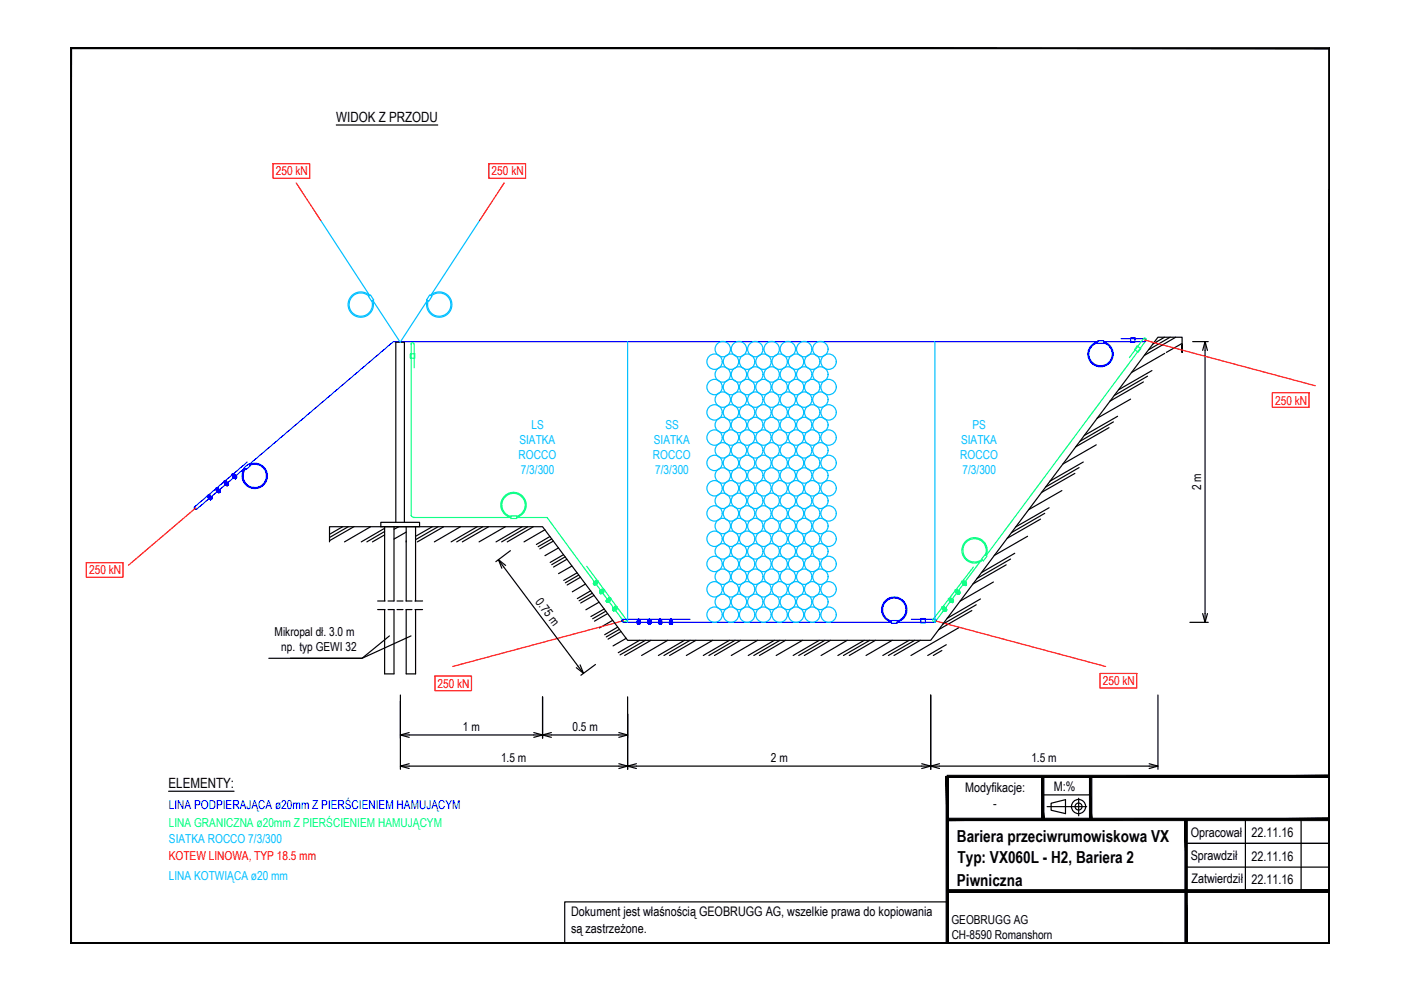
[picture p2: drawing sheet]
<svg xmlns="http://www.w3.org/2000/svg" width="297mm" height="210mm" viewBox="0 0 297 210" stroke-linecap="round" stroke-linejoin="round" font-family="sans-serif">
<!-- layer: 0 -->
<g fill="none" stroke="#000" stroke-width=".25">
<path d="M71.3 26.5h21.5M250.6 73.1v1.6v-3.2h-5.1l-48.2 64.3h-64.2l-18.1-24.1h-45.1v3.2M252.9 72.4h3.3M255 74.3l.5-1.9 .5 1.9M255.5 72.4v59.6M80.7 110.7h8.3v1h-8.3zM81.5 111.7v15.7M83.5 111.7v15.7h-1.2M83.9 110.7v-38.1h1.8v38.1M86.1 111.7v15.7M88.1 111.7v15.7M105.7 118.7l18 24"/>
<path d="M107.2 119.9l-1.5-1.2 .7 1.8M108.2 116.8l-3.1 2.3M80.1 127.4h1.5M80.1 129.2h1.5M81.5 129.2v13.7h2v-13.7h-1.2M82.6 134.8l-5.8 4.8h-19.8M84.2 127.4h1.2M84.2 129.2h1.2M86.1 127.4h1.2M86.1 129.2h1.2M86.1 129.2v13.7h2v-13.7M87.1 134.8l-10.3 4.8h-15.2"/>
<path d="M88 127.4h1.6M88 129.2h1.6M252.3 132h3.9M255 130.1l.5 1.9 .5-1.9M84.9 147.4v15.7M84.9 155.8h48.2M86.8 155.3l-1.9 .5 1.9 .5M113.2 155.3l1.8 .5-1.8 .5M115 147.7v8.8M116.9 155.3l-1.9 .5 1.9 .5M123 141l.7 1.7-1.5-1.1M126.3 140.9l-3.1 2.3"/>
<path d="M131.2 155.3l1.9 .5-1.9 .5M133.1 147.7v15.4M197.3 147.4v15.7M245.5 147.4v15.7M35.7 167.8h13.9M84.9 162.4h50M86.8 161.9l-1.9 .5 1.9 .5M131.2 161.9l1.9 .5-1.9 .5M134.9 161.9l-1.8 .5 1.8 .5M195.4 161.9l1.9 .5-1.9 .5M195.4 162.4h50.1M199.2 161.9l-1.9 .5 1.9 .5"/>
<path d="M243.6 161.9l1.9 .5-1.9 .5"/>
</g>
<!-- layer: 0_BEMASSUNG -->
<path d="M133.1 151.4v11.7M197.3 147.4v15.7M134.9 162.4h60.5" fill="none" stroke="#000" stroke-width=".25"/>
<g fill="none" stroke="#000" stroke-width=".25">
<path d="M243.3 79.8l-7.1 4.1M244.2 78.6l-7 4M246.9 71.5l-2.5 1.4M246.9 74.9l-7 4.1M248.1 71.5l-4.6 2.7M249.3 71.5l-6.7 3.9M250.6 72.8l-3.3 1.9M228.8 99.1l-7.1 4.2M229.7 98l-7.1 4M232.4 94.3l-7 4.1M235.1 90.7l-7 4M236.1 89.5l-7.1 4.1"/>
<path d="M237 88.3l-7.1 4M239.7 84.6l-7.1 4.1M242.4 81l-7.1 4M72.7 111.7l-2.8 1.6M73.8 111.7l-3.9 2.3M75 111.7l-5.1 2.9M78.6 111.7l-5.6 3.2M81.5 113.4l-2.5 1.5M81.5 112.7l-3.7 2.2M81.5 112l-4.9 2.9M84.6 111.7l-1.1 .5M86.1 114.9h.1"/>
<path d="M86.1 112.8l-2.6 1.5M91.7 111.7l-3.6 2M92.9 111.7l-4.8 2.7M94.1 111.7l-5.6 3.2M97.6 111.7l-5.5 3.2M101.2 111.7l-5.6 3.2M102.4 111.7l-5.6 3.2M103.6 111.7l-5.6 3.2M107.2 111.7l-5.6 3.2M110.7 111.7l-5.5 3.2M111.9 111.7l-5.5 3.2M113.1 111.7l-5.6 3.2"/>
<path d="M115.5 112.3l-4.4 2.6M116.6 113.7l-2.9 1.7M117 114.3l-2.9 1.6M117.3 114.7l-2.9 1.7M118.4 116.2l-2.9 1.6M119.5 117.6l-2.9 1.7M119.8 118.1l-2.8 1.6M120.2 118.6l-2.8 1.6M213.3 119.8l-7 4M214.3 118.5l-7.1 4.1M215.2 117.3l-7.1 4.1M217.9 113.7l-7.1 4.1"/>
<path d="M220.6 110.1l-7.1 4M221.5 108.8l-7.1 4.1M222.4 107.7l-7 4M225.1 104l-7 4.1M227.9 100.4l-7.1 4M121.3 120l-2.9 1.6M122.4 121.5l-2.9 1.6M122.7 121.9l-2.8 1.7M123.1 122.4l-2.9 1.6M124.1 123.8l-2.8 1.7M125.2 125.3l-2.8 1.6M125.6 125.8l-2.8 1.6"/>
<path d="M126 126.2l-2.9 1.6M127 127.7l-2.8 1.6M128.1 129.1l-2.8 1.6M128.5 129.6l-2.8 1.6M128.8 130.1l-2.8 1.6M129.9 131.5l-2.8 1.6M131 133l-2.8 1.6M131.3 133.4l-2.8 1.6M131.7 133.9l-2.8 1.6M132.8 135.3l-2.8 1.6M135.6 135.8l-4.5 2.6M136.8 135.8l-5.3 3.1"/>
<path d="M138 135.8l-5.6 3.2M141.6 135.8l-5.6 3.2M145.1 135.8l-5.5 3.2M146.3 135.8l-5.5 3.2M147.5 135.8l-5.5 3.2M151.1 135.8l-5.6 3.2M154.7 135.8l-5.6 3.2M155.8 135.8l-5.5 3.2M157 135.8l-5.5 3.2M160.6 135.8l-5.6 3.2M164.2 135.8l-5.6 3.2M165.4 135.8l-5.6 3.2"/>
<path d="M166.6 135.8l-5.6 3.2M170.2 135.8l-5.6 3.2M173.7 135.8l-5.5 3.2M174.9 135.8l-5.6 3.2M176.1 135.8l-5.6 3.2M179.6 135.8l-5.5 3.2M183.2 135.8l-5.6 3.2M184.4 135.8l-5.6 3.2M185.6 135.8l-5.5 3.2M189.2 135.8l-5.6 3.2M192.8 135.8l-5.6 3.2M193.9 135.8l-5.5 3.2"/>
<path d="M195.1 135.8l-5.6 3.2M199.7 137.9l-1.8 1.1M200.6 136.7l-3.9 2.3M203.3 133.1l-10.2 5.9M206.1 129.5l-7.1 4M207 128.2l-7.1 4.1M207.9 127l-7.1 4.1M210.6 123.4l-7 4.1M221.1 168.5h10.1M222 171h8.4M222.9 170.3l3-.8v3l-3-.7zM228.7 169.2v3.8"/>
<path d="M251.5 178.8h30.4M264 173.7v15.2M275.9 173.7v15.2M200.8 191.2h-81.1v8.9M251.5 183.9h30.4"/>
<circle cx="228.7" cy="171" r="1.5"/>
<circle cx="228.7" cy="171" r=".74"/>
</g>
<!-- layer: TS Horizontal -->
<g fill="none" stroke="#00f" stroke-width=".25">
<path d="M232.7 72.7a2.48 2.48 0 0 0-1.4 3.8 2.48 2.48 0 0 0 4.1 0 2.48 2.48 0 0 0-1.4-3.8M232.7 72.5a2.69 2.69 0 0 0-1.6 4.1 2.69 2.69 0 0 0 4.4 0 2.69 2.69 0 0 0-1.5-4.1M232.7 72.3h1.3v.5h-1.3zM232.7 72.4h-149.3l-30.5 26.1a2.69 2.69 0 0 1 3.8 2.2 2.69 2.69 0 0 1-3.4 2.8 2.69 2.69 0 0 1-1.4-4.2M234 72.4h8.7M237.7 71.8h5M239.7 71.6h.9v1h-.9zM242.6 71.8a.32 .32 0 0 1 .4 .3 .32 .32 0 0 1-.4 .3M51.8 99.1l1-.8 .3 .5-1 .8zM51.9 99.3l-10.2 8.7M51.9 99.3l-.5 .4M52.4 98l-11.1 9.4a.32 .32 0 0 0-.1 .5 .32 .32 0 0 0 .5 0"/>
<path d="M53 98.6a2.48 2.48 0 0 1 3.5 2.1 2.48 2.48 0 0 1-3.2 2.6 2.48 2.48 0 0 1-1.3-3.9M44.1 105.5h.1M44.1 105.5l.2 .4M44.2 105.5h-.1M44.2 105.5h.1M44.3 105.5v.1M44.3 105.9h.1M44.4 105.9h.1M44.5 105.8h.1M44.5 105.8h-.1M44.5 105.2h.1M44.5 105.8l.2-.1 .1 .1-.2 .2z"/>
<path d="M44.5 105.8l-.2 .1M44.5 105.2l.1 .1M44.5 105.1v.1M44.6 105.3h.1M44.6 105.1l.3 .3-.5 .4M44.6 105.4v.1M44.6 105.5l-.6-.5 .5 .6h-.2M44.6 106h.1M44.7 105.5l-.3 .2M44.7 105.9l.2-.1zM44.8 105.5h.1M44.8 105.6l.1 .1-.1 .1"/>
<path d="M44.8 105.5l-.3 .3M44.8 105.5v.1M44.8 105.6l-.1 .1M44.8 105.6h.1M44.9 105.3v.1M44.9 105.5h.1M44.9 105.5h-.1M44.9 105.8h.1M44.9 105.7h.1M44.9 105.7l-.3 .3M45.8 103.6l.4 .5M45.9 104h.1"/>
<path d="M45.9 103.5l-.1 .1M45.9 103.5l.5 .5-.2-.3M45.9 104l.2 .1M46 104.1h.1M46 104.4h.1M46.1 104.1h.1M46.2 104.4h.1M46.2 104.3h.1M46.2 104.3v.1M46.2 103.7h.1M46.2 104.4l.2-.2 .1 .2-.1 .1zM46.3 103.6l-.1 .1"/>
<path d="M46.3 103.7h.1M46.3 103.8h.1M46.3 103.6l.3 .3-.1 .1-.5 .4-.1-.3M46.4 104.5h.1M46.4 104l-.2 .2M46.5 104.4l.1-.1zM46.5 104.1h.1M46.5 104.1l.2 .1-.2 .2M46.5 104.1l-.3 .2M46.5 104.1l-.1 .1M46.6 104.1h.1M46.6 103.9h.1"/>
<path d="M46.6 103.9v.1M46.6 104h.1M46.6 104l-.1 .1M46.6 104.3h.1M46.7 104.2l-.3 .3M46.7 104.2h.1M47.5 102.2l.4 .5M47.6 102.5h.1M47.6 102.6l.3 .2M47.7 102l-.2 .1M47.7 102.5l.1 .1M47.7 102l.4 .5"/>
<path d="M47.8 102.5h.1M47.8 102.8l.1 .1M47.8 102.6h.1M47.9 102.9h.1M47.9 102.8h.1M48 102.8h.1M48 102.2h.1M48 102.8l-.1 .1M48 102.2l.1 .3M48 102.9l.1-.2 .2 .2-.2 .1zM48 102.8v.1M48 102.4h.1"/>
<path d="M48.1 102.2l.3 .2-.5 .4M48.1 102.5l-.2 .2M48.1 103h.1M48.2 103l.2-.2zM48.2 103h.1M48.3 102.6h.1M48.3 102.6l-.3 .2M48.3 102.6v.3M48.3 102.6l-.2 .1M48.3 102.4v.1M48.3 102.5h.1M48.4 102.5h.1"/>
<path d="M48.4 102.5l-.1 .1M48.4 102.8h.1M48.4 102.7l-.3 .3M48.4 102.7h.1M49.3 101h.1M49.4 101h.1M49.4 100.5l-.2 .1 .5 .6M49.4 100.5l.4 .5-.1-.2M49.4 101l.3 .1M49.5 101.1h.1M49.5 101.4h.1M49.6 101.4h.1"/>
<path d="M49.7 101.3h.1M49.7 101.3l-.1 .1M49.7 100.7h.1M49.8 100.7h.1M49.8 100.9h.1M49.8 100.7l.3 .2-.5 .4-.3-.3M49.9 101l-.3 .2M49.9 101.2l.1 .2-.1 .1-.1-.2zM49.9 101.5h.1M50 101.5l.1-.2zM50 101.5h.1M50 101.1h.1"/>
<path d="M50 101.1l-.3 .2M50.1 101.1h.1M50.1 101.1l.1 .2-.2 .1M50.1 101.1l-.2 .1M50.1 100.9v.1M50.1 101h.1M50.1 101.3h.1M50.1 101v.1M50.2 101.3l-.3 .2M50.2 101.3h.1M132.2 131.3a.32 .32 0 0 0-.4 .3 .32 .32 0 0 0 .4 .3M132.2 132h56.8"/>
<path d="M132.2 131.3h14.1M135 132l.1 .1M135 132h.1M135.1 132.1h.1M135.1 131.6h.1M135.1 131.7l-.1 .3M135.1 132h.1M135.2 132.1h.1M135.2 131.7h.1M135.2 132.2h.2v.1h-.2zM135.2 132.4h.1M135.2 132.1h.4"/>
<path d="M135.2 132.4h.4M135.2 131.7v.1M135.2 132h.4M135.2 131.8h.1M135.3 131.8h.1M135.3 131.3h.2M135.3 132.4h.1M135.3 131.3v.7l-.1-.2M135.5 132.4h-.2h.2M135.5 131.8h.1M135.5 131.3v.7l.1-.3M135.5 132.4h.1"/>
<path d="M135.6 132.1h.1M135.6 131.6h.1M135.6 132.2h.1M135.6 131.7h.1M135.6 132.2v.1h-.2M135.6 132.3v.1M135.7 132.1h.1M135.7 131.7l.1 .3h-.6M135.7 132v.1M137.3 132l.1 .1M137.3 132h.1M137.4 132.1h.1"/>
<path d="M137.4 131.6h.1M137.4 131.7l-.1 .3M137.4 132h.1M137.5 132.1h.1M137.5 131.7h.1M137.5 131.7v.1M137.5 132h.4M137.5 132.2h.2v.1h-.2zM137.5 132.4h.1M137.5 132.1h.4M137.5 131.8h.1M137.6 131.8h.1"/>
<path d="M137.6 131.3h.2M137.6 132.4h.2zM137.6 132.4h.1M137.6 131.3v.7l-.1-.2M137.8 131.3v.7l.1-.3M137.8 132.4h.1M137.8 131.8h.1M137.9 132.1h.1M137.9 132.2h.1M137.9 132.2v.1h-.2M137.9 132.3l-.4 .1M137.9 132.4h.1"/>
<path d="M137.9 131.6h.1M137.9 131.7h.1M138 132.1h.1M138 131.7h.1M138 131.7l.1 .3h-.7M138 132v.1M139.6 132l.1 .1M139.6 132h.2M139.7 132.1h.1M139.7 131.6h.1M139.7 131.7l-.1 .3M139.8 132.1h.1"/>
<path d="M139.8 132h.1M139.8 131.7h.1M139.8 132.1h.4M139.8 132h.3M139.8 132.2h.2v.1h-.2zM139.8 132.4h.1M139.8 131.8h.1M139.8 131.3h.3M139.9 132.4h.2zM139.9 132.4h.1M139.9 131.3v.7l-.1-.3M140.1 131.3v.7l.1-.3"/>
<path d="M140.1 132.4h.1M140.1 131.8h.1M140.1 132.1h.1M140.2 132.1h.1M140.2 132.2h.1M140.2 132.2v.1h-.2M140.2 132.3l-.4 .1M140.2 132.4h.1M140.2 131.6h.1M140.2 131.7h.1M140.3 132.1h.1M140.3 131.7h.1"/>
<path d="M140.3 131.7v.3h-.5M140.3 132v.1M141.9 132v.1M141.9 132h.1M142 132.1h.1M142 131.7l-.1 .3M142 131.6h.1M142 131.7h.1M142 132h.1M142 132.1h.5M142.1 132.1h.1M142.1 132h.3"/>
<path d="M142.1 132.2h.2v.1h-.2zM142.1 132.4h.1M142.1 131.7v.1M142.1 131.8h.1M142.1 131.3h.2M142.2 132.4h.2zM142.2 132.4h.1M142.2 131.3v.7l-.1-.2M142.4 131.3v.7l.1-.3M142.4 132.4h.1M142.4 131.8h.1M142.5 132.1h.1"/>
<path d="M142.5 132.2h.1M142.5 132.2v.1h-.2M142.5 132.3l-.4 .1M142.5 132.4h.1M142.5 131.6h.1M142.6 131.7h.1M142.6 132.1h.1M142.6 131.7v.3h-.6M142.6 132v.1M189 131.7a2.48 2.48 0 0 1-1.4-3.9 2.48 2.48 0 0 1 4 0 2.48 2.48 0 0 1-1.4 3.9M189 131.9a2.69 2.69 0 0 1-1.6-4.2 2.69 2.69 0 0 1 4.4 0 2.69 2.69 0 0 1-1.6 4.2M189 131.6h1.3v.5h-1.3z"/>
<path d="M190.3 132h7.9M193.2 131.3h5M195.3 131.1h.9v1h-.9zM198.2 131.3a.32 .32 0 0 1 .3 .3 .32 .32 0 0 1-.3 .3"/>
</g>
<!-- layer: TS Vertikal -->
<g fill="none" stroke="#00ff7f" stroke-width=".25">
<path d="M87 75h.9v.9h-.9zM87.1 73a.32 .32 0 0 1 .4-.4 .32 .32 0 0 1 .3 .4M87.2 73v36.3M87.8 73v5M241.1 73.4l.8 .5-.6 .8-.7-.6zM242.4 71.8l-2.9 4M242.4 71.8a.32 .32 0 0 1 .5-.1 .32 .32 0 0 1 0 .5M243 72.2l-33.9 45.6a2.69 2.69 0 0 0-2.4-3.8 2.69 2.69 0 0 0-2.6 3.5 2.69 2.69 0 0 0 4.2 1.3M87.2 109.3l.1 .2 .5 .2M87.7 109.7h20.6M108.2 109.5a2.48 2.48 0 0 1-1.4-3.8 2.48 2.48 0 0 1 4.1 0 2.48 2.48 0 0 1-1.4 3.8M108.2 109.7a2.7 2.7 0 0 1-1.4-4.2 2.7 2.7 0 0 1 4.4 .1 2.7 2.7 0 0 1-1.7 4.1h6.5l16.2 22a.32 .32 0 0 0 .5 .1 .32 .32 0 0 0 .1-.5"/>
<path d="M108.3 109.4h1.2v.5h-1.2zM208.1 118.7l-9.8 13a.32 .32 0 0 1-.4 .1 .32 .32 0 0 1-.1-.5l8.6-11.1M208.8 117.6l.5 .3-.8 1-.4-.3zM208.9 117.6a2.48 2.48 0 0 0-2.2-3.4 2.48 2.48 0 0 0-2.4 3.3 2.48 2.48 0 0 0 3.9 1.1M124.4 120.1l8.4 11.3M125.8 123.7l.2 .3M125.8 123.8l.2 .2zM125.9 123.5h.1M125.9 123.4h.1M125.9 123.6h.1M125.9 123.9l.2-.2 .1 .2-.2 .1zM126 123.6h.1"/>
<path d="M126 123.6l.1 .1M126 123.6l.2 .3M126 123.6l-.2 .1M126 124h.1M126.1 123.5l.2 .3M126.2 123.6l.6-.4-.5 .5M126.2 123.9h.1M126.2 123.4h.1M126.2 123.9l.1 .1M126.3 123.2l-.4 .2 .4 .5M126.3 124h.1M126.3 123.2v.1"/>
<path d="M126.3 123.9h.1M126.3 123.2h.1M126.3 123.9l.1 .1M126.3 123.3h.1M126.3 123.3l-.1 .3M126.4 123.7h.1M126.6 123.7l-.2 .3M126.6 123.7h.1M126.6 123.6l-.3 .1M127.1 125.6l.3 .3M127.1 125.6h.1M127.2 125.6l.1 .2z"/>
<path d="M127.2 125.6h.1M127.2 125.3h.1M127.3 125.2l-.1 .1M127.3 125.3h.1M127.3 125.7l.1-.1 .2 .2-.2 .1zM127.3 125.3v.1M127.3 125.4h.1M127.3 125.8h.1M127.3 125.4l-.2 .2 .2 .1M127.3 125.4l.3 .3M127.3 125.4l.1 .2M127.4 125.4h.1"/>
<path d="M127.4 125.4l.3 .4M127.4 125.9h.1M127.5 125.3l.2 .3M127.6 125.3h.1M127.6 125.7h.1M127.6 125.7v.1M127.6 125.8h.1M127.6 125.1l-.3 .1 .1 .2M127.6 125.1h.1M127.7 125.1h.1M127.7 125.1l-.1 .2M127.8 125.5h.1"/>
<path d="M127.9 125.5h.1M128 125.5h.1M128 125.6l-.3 .2M128.2 125.2l-.1-.2-.6 .4 .1-.1M128.2 125.2l-.6 .4 .3-.1M128.5 127.5l.2 .1zM128.5 127.4l.2 .3M128.6 127.5h.1M128.6 127.2h.1M128.6 127.1h.1M128.6 127.2l.1 .1M128.6 127.6l.2-.2 .1 .2-.2 .1z"/>
<path d="M128.7 127.3h.1M128.7 127.6h.1M128.7 127.3l-.2 .1 .1 .2M128.7 127.3l.1 .1M128.7 127.3l.2 .3M128.7 127.7h.1M128.8 127.2h.1M128.8 127.2l.2 .3M128.9 127.6h.1M129 127.1h-.1M129 127.6h.1M129 127.1l-.1 .1"/>
<path d="M129 127.7h.1M129 126.9l-.3 .2 .3 .5M129 126.9h.1M129 127.6l.1 .1M129 127.4h.1M129 126.9v.1M129 127h.1M129.1 127l-.1 .1M129.1 127.4h.1M129.3 127.3h.1M129.3 127.3l-.1 .1M129.3 127.4h.1"/>
<path d="M129.4 127.3h.1M129.4 127.4l-.3 .3M129.4 126.8l.1 .2M129.4 126.8l-.5 .5M129.6 127l-.6 .4M129.9 129.2h.1M129.9 129.2l.2 .3M129.9 129.3l.2 .2zM129.9 129.3h.1M130 129h.1M130 128.9h.1M130 129.1h.1"/>
<path d="M130 129.4h.3l-.2 .1zM130 129l.1 .1M130.1 129.1h.1M130.1 129.1l-.2 .1 .1 .2M130.1 129.1l.2 .3M130.1 129.1v.2M130.1 129.5h.1M130.2 129l.2 .3M130.3 129.4h.1M130.3 128.9h.1M130.4 128.7l-.4 .2 .4 .5M130.4 129.5h.1"/>
<path d="M130.4 129.4h.1M130.4 128.7v.1M130.4 128.7h.1M130.4 128.8h.1M130.4 128.8l-.1 .3M130.5 129.2h.1M130.7 129.2h-.3M130.7 129.2h.1M130.7 129.2l-.2 .3-.1-.1M130.9 128.8l-.2-.1-.5 .4M130.9 128.9l-.5 .3M199.8 128.7l-.1 .1 .6 .5"/>
<path d="M199.9 129.2h.1M199.9 129.2h.2M199.9 129.2l.2 .3h.1M199.9 128.7l.4 .4v-.1M200.1 129.2h.1M200.2 129.5h-.1M200.2 128.8h.1M200.2 129.5h.1M200.2 128.9l.1 .1M200.3 128.8l.2 .2M200.3 129.5h.1M200.3 129h.1"/>
<path d="M200.4 129.1l-.2 .2M200.5 129.3l.1 .1-.1 .2-.2-.1zM200.5 129.6h.1M200.5 129l-.3 .5M200.5 129.1h.1M200.5 129.5l.2-.1-.2 .1M200.5 129.2l-.2 .3M200.6 128.9v.1M200.6 129h.1M200.6 129.2h.1M200.6 129.2l.1 .1-.1 .1M200.6 129.2l-.1 .1"/>
<path d="M200.6 129l-.1 .1M200.7 129.4h.1M200.7 129.3l-.2 .3M201.1 127l.5 .5-.1-.1M201.2 126.9l-.1 .2M201.3 126.9l.5 .4-.1-.1M201.3 127.4l.2 .3 .1-.1M201.3 127.4h.1M201.4 127.4h.1M201.4 127.3l.1 .1M201.5 127.4h.1M201.6 127l.4 .1-.4 .5"/>
<path d="M201.6 127h.1M201.6 127.6h.1M201.6 127l.1 .2M201.6 127.7h-.1M201.6 127.7h.1M201.7 127.6h.1M201.7 127.6l-.1 .1M201.7 127.1h.1M201.7 127.6l.2-.1 .1 .1-.1 .2zM201.8 127.3l-.2 .2M201.9 127.8h.1M201.9 127.3h.1"/>
<path d="M201.9 127.3l-.2 .3M202 127.1v.1M202 127.2h.1M202 127.3h.1M202 127.3h-.1M202 127.3v.3M202 127.3l-.1 .2M202 127.2v.1M202.1 127.6l-.2 .1zM202.1 127.6h.1M202.1 127.5l-.2 .3M202.2 127.5h.1"/>
<path d="M202.5 125.2v-.1l.7 .4-.1-.2M202.5 125.3l.5 .3h-.1M202.7 125.6h.1M202.7 125.6l.3 .3v-.1M202.7 125.6h.2M202.9 125.6h.1M203 125.1v.1M203 125.2h.1M203 125.2l.1 .1M203 125.9h-.1M203 125.1l.4 .2-.4 .5M203 125.9h.1"/>
<path d="M203.1 125.9h.1M203.1 125.9h-.1M203.1 125.3h.1M203.1 125.8h.1M203.1 125.8v.1M203.2 125.4l-.2 .3M203.3 125.7l.1 .1-.1 .1h-.2zM203.3 126h.1M203.3 125.9v.1M203.3 125.5h.1M203.3 125.9h.1M203.3 125.5l-.2 .3"/>
<path d="M203.4 125.3v.1M203.4 125.4h.1M203.4 125.5h.1M203.4 125.5h-.1M203.4 125.9h.1M203.4 125.5l.1 .1-.1 .2M203.4 125.5l-.1 .2M203.4 125.4v.1M203.5 125.7l-.1 .2zM203.5 125.7h.1M203.5 125.6l-.2 .4M203.6 125.6h.1"/>
<path d="M204 123.3l-.2 .1 .6 .4h-.1M204.1 123.8h.1M204.1 123.8l.3 .3v-.1M204.1 123.3l.5 .4-.1-.2M204.1 123.7v.1M204.1 123.7l.2 .1M204.3 123.8h.1M204.4 123.4h.1M204.4 123.4l.1 .1M204.4 124.1h-.1M204.4 123.3l.4 .2-.4 .5M204.4 123.3v.1"/>
<path d="M204.4 124.1h.1M204.4 124h.1M204.5 124h.1M204.5 124l-.1 .1M204.5 123.5h.1M204.6 123.6l-.2 .3M204.7 123.9l.1 .1-.1 .1-.2-.1zM204.7 124.2h.1M204.7 123.7h.1M204.7 124.1h.1M204.7 123.7l-.2 .3M204.8 123.7h.1"/>
<path d="M204.8 123.7l-.1 .2M204.8 123.7l.1 .1M204.8 123.5v.1M204.8 123.6h.1M204.8 123.6v.1M204.9 123.9l-.1 .2 .1-.1M204.9 123.8l-.2 .4"/>
</g>
<!-- layer: Seilanker -->
<path d="M57.9 34.7h7.8v3.1h-7.8zM62.8 38.8l5.2 7.9M103.6 34.7h7.8v3.1h-7.8zM106.9 38.8l-5.2 7.9M242.7 72.1l36.2 9.7M269.8 83.3h7.8v3.1h-7.8zM18.3 119.3h7.8v3.1h-7.8zM41.5 107.7l-14.3 12.1M132.2 131.6l-36.2 9.7M198.2 131.6l36.2 9.7M92.2 143.3h7.8v3.1h-7.8zM233.2 142.8h7.8v3.1h-7.8z" fill="none" stroke="#f00" stroke-width=".25"/>
<!-- layer: Netz -->
<g fill="none" stroke="#00bfff" stroke-width=".25">
<path d="M68 46.7l10.4 16M101.7 46.7l-10.4 16M78.1 62.8l.4-.3 .7 1.1-.4 .3zM78.1 62.7a2.48 2.48 0 0 0-3.9 1 2.48 2.48 0 0 0 2.2 3.4 2.48 2.48 0 0 0 2.4-3.3M78.3 62.6a2.69 2.69 0 0 0-4.3 1 2.69 2.69 0 0 0 2.4 3.7 2.69 2.69 0 0 0 2.6-3.6M79.1 63.7l5.8 8.9 5.7-8.9M91.1 62.5l.5 .3-.7 1.1-.5-.3zM91.3 62.6a2.69 2.69 0 0 1 4.3 1 2.69 2.69 0 0 1-2.4 3.7 2.69 2.69 0 0 1-2.6-3.6M91.5 62.7a2.48 2.48 0 0 1 3.9 1 2.48 2.48 0 0 1-2.2 3.4 2.48 2.48 0 0 1-2.4-3.3M133.1 72.4v59.6M198.2 72.4v59.6"/>
<circle cx="151.5" cy="76.7" r="1.63"/>
<circle cx="153.2" cy="74" r="1.63"/>
<circle cx="153.2" cy="79.4" r="1.63"/>
<circle cx="155" cy="76.7" r="1.63"/>
<circle cx="156.7" cy="74" r="1.63"/>
<circle cx="156.7" cy="79.4" r="1.63"/>
<circle cx="158.4" cy="76.7" r="1.63"/>
<circle cx="160.1" cy="79.4" r="1.63"/>
<circle cx="160.1" cy="74" r="1.63"/>
<circle cx="161.9" cy="76.7" r="1.63"/>
<circle cx="163.6" cy="74" r="1.63"/>
<circle cx="163.6" cy="79.4" r="1.63"/>
<circle cx="165.3" cy="76.7" r="1.63"/>
<circle cx="167" cy="79.4" r="1.63"/>
<circle cx="167" cy="74" r="1.63"/>
<circle cx="168.8" cy="76.7" r="1.63"/>
<circle cx="170.5" cy="79.4" r="1.63"/>
<circle cx="170.5" cy="74" r="1.63"/>
<circle cx="172.2" cy="76.7" r="1.63"/>
<circle cx="173.9" cy="74" r="1.63"/>
<circle cx="173.9" cy="79.4" r="1.63"/>
<circle cx="175.7" cy="76.7" r="1.63"/>
<circle cx="151.5" cy="98.1" r="1.63"/>
<circle cx="151.5" cy="82.1" r="1.63"/>
<circle cx="151.5" cy="92.8" r="1.63"/>
<circle cx="151.5" cy="87.4" r="1.63"/>
<circle cx="153.2" cy="90.1" r="1.63"/>
<circle cx="153.2" cy="95.5" r="1.63"/>
<circle cx="153.2" cy="84.7" r="1.63"/>
<circle cx="155" cy="92.8" r="1.63"/>
<circle cx="155" cy="98.1" r="1.63"/>
<circle cx="155" cy="87.4" r="1.63"/>
<circle cx="155" cy="82.1" r="1.63"/>
<circle cx="156.7" cy="90.1" r="1.63"/>
<circle cx="156.7" cy="84.7" r="1.63"/>
<circle cx="156.7" cy="95.5" r="1.63"/>
<circle cx="158.4" cy="87.4" r="1.63"/>
<circle cx="158.4" cy="92.8" r="1.63"/>
<circle cx="158.4" cy="98.1" r="1.63"/>
<circle cx="158.4" cy="82.1" r="1.63"/>
<circle cx="160.1" cy="84.7" r="1.63"/>
<circle cx="160.1" cy="95.5" r="1.63"/>
<circle cx="160.1" cy="90.1" r="1.63"/>
<circle cx="161.9" cy="87.4" r="1.63"/>
<circle cx="161.9" cy="98.1" r="1.63"/>
<circle cx="161.9" cy="82.1" r="1.63"/>
<circle cx="161.9" cy="92.8" r="1.63"/>
<circle cx="163.6" cy="95.5" r="1.63"/>
<circle cx="163.6" cy="90.1" r="1.63"/>
<circle cx="163.6" cy="84.7" r="1.63"/>
<circle cx="165.3" cy="92.8" r="1.63"/>
<circle cx="165.3" cy="98.1" r="1.63"/>
<circle cx="165.3" cy="87.4" r="1.63"/>
<circle cx="165.3" cy="82.1" r="1.63"/>
<circle cx="167" cy="84.7" r="1.63"/>
<circle cx="167" cy="90.1" r="1.63"/>
<circle cx="167" cy="95.5" r="1.63"/>
<circle cx="168.8" cy="98.1" r="1.63"/>
<circle cx="168.8" cy="92.8" r="1.63"/>
<circle cx="168.8" cy="82.1" r="1.63"/>
<circle cx="168.8" cy="87.4" r="1.63"/>
<circle cx="170.5" cy="95.5" r="1.63"/>
<circle cx="170.5" cy="84.7" r="1.63"/>
<circle cx="170.5" cy="90.1" r="1.63"/>
<circle cx="172.2" cy="82.1" r="1.63"/>
<circle cx="172.2" cy="92.8" r="1.63"/>
<circle cx="172.2" cy="87.4" r="1.63"/>
<circle cx="172.2" cy="98.1" r="1.63"/>
<circle cx="173.9" cy="95.5" r="1.63"/>
<circle cx="173.9" cy="90.1" r="1.63"/>
<circle cx="173.9" cy="84.7" r="1.63"/>
<circle cx="175.7" cy="98.1" r="1.63"/>
<circle cx="175.7" cy="87.4" r="1.63"/>
<circle cx="175.7" cy="92.8" r="1.63"/>
<circle cx="175.7" cy="82.1" r="1.63"/>
<circle cx="151.5" cy="108.9" r="1.63"/>
<circle cx="151.5" cy="103.5" r="1.63"/>
<circle cx="151.5" cy="119.6" r="1.63"/>
<circle cx="151.5" cy="114.2" r="1.63"/>
<circle cx="153.2" cy="100.8" r="1.63"/>
<circle cx="153.2" cy="116.9" r="1.63"/>
<circle cx="153.2" cy="106.2" r="1.63"/>
<circle cx="153.2" cy="111.5" r="1.63"/>
<circle cx="155" cy="114.2" r="1.63"/>
<circle cx="155" cy="108.9" r="1.63"/>
<circle cx="155" cy="103.5" r="1.63"/>
<circle cx="155" cy="119.6" r="1.63"/>
<circle cx="156.7" cy="111.5" r="1.63"/>
<circle cx="156.7" cy="100.8" r="1.63"/>
<circle cx="156.7" cy="106.2" r="1.63"/>
<circle cx="156.7" cy="116.9" r="1.63"/>
<circle cx="158.4" cy="114.2" r="1.63"/>
<circle cx="158.4" cy="103.5" r="1.63"/>
<circle cx="158.4" cy="108.9" r="1.63"/>
<circle cx="158.4" cy="119.6" r="1.63"/>
<circle cx="160.1" cy="116.9" r="1.63"/>
<circle cx="160.1" cy="100.8" r="1.63"/>
<circle cx="160.1" cy="106.2" r="1.63"/>
<circle cx="160.1" cy="111.5" r="1.63"/>
<circle cx="161.9" cy="119.6" r="1.63"/>
<circle cx="161.9" cy="103.5" r="1.63"/>
<circle cx="161.9" cy="108.9" r="1.63"/>
<circle cx="161.9" cy="114.2" r="1.63"/>
<circle cx="163.6" cy="100.8" r="1.63"/>
<circle cx="163.6" cy="111.5" r="1.63"/>
<circle cx="163.6" cy="106.2" r="1.63"/>
<circle cx="163.6" cy="116.9" r="1.63"/>
<circle cx="165.3" cy="108.9" r="1.63"/>
<circle cx="165.3" cy="119.6" r="1.63"/>
<circle cx="165.3" cy="114.2" r="1.63"/>
<circle cx="165.3" cy="103.5" r="1.63"/>
<circle cx="167" cy="106.2" r="1.63"/>
<circle cx="167" cy="116.9" r="1.63"/>
<circle cx="167" cy="100.8" r="1.63"/>
<circle cx="167" cy="111.5" r="1.63"/>
<circle cx="168.8" cy="103.5" r="1.63"/>
<circle cx="168.8" cy="108.9" r="1.63"/>
<circle cx="168.8" cy="119.6" r="1.63"/>
<circle cx="168.8" cy="114.2" r="1.63"/>
<circle cx="170.5" cy="116.9" r="1.63"/>
<circle cx="170.5" cy="100.8" r="1.63"/>
<circle cx="170.5" cy="106.2" r="1.63"/>
<circle cx="170.5" cy="111.5" r="1.63"/>
<circle cx="172.2" cy="103.5" r="1.63"/>
<circle cx="172.2" cy="108.9" r="1.63"/>
<circle cx="172.2" cy="119.6" r="1.63"/>
<circle cx="172.2" cy="114.2" r="1.63"/>
<circle cx="173.9" cy="111.5" r="1.63"/>
<circle cx="173.9" cy="116.9" r="1.63"/>
<circle cx="173.9" cy="106.2" r="1.63"/>
<circle cx="173.9" cy="100.8" r="1.63"/>
<circle cx="175.7" cy="114.2" r="1.63"/>
<circle cx="175.7" cy="119.6" r="1.63"/>
<circle cx="175.7" cy="108.9" r="1.63"/>
<circle cx="175.7" cy="103.5" r="1.63"/>
<circle cx="151.5" cy="124.9" r="1.63"/>
<circle cx="151.5" cy="130.3" r="1.63"/>
<circle cx="153.2" cy="122.3" r="1.63"/>
<circle cx="153.2" cy="127.6" r="1.63"/>
<circle cx="155" cy="124.9" r="1.63"/>
<circle cx="155" cy="130.3" r="1.63"/>
<circle cx="156.7" cy="127.6" r="1.63"/>
<circle cx="156.7" cy="122.3" r="1.63"/>
<circle cx="158.4" cy="124.9" r="1.63"/>
<circle cx="158.4" cy="130.3" r="1.63"/>
<circle cx="160.1" cy="122.3" r="1.63"/>
<circle cx="160.1" cy="127.6" r="1.63"/>
<circle cx="161.9" cy="124.9" r="1.63"/>
<circle cx="161.9" cy="130.3" r="1.63"/>
<circle cx="163.6" cy="122.3" r="1.63"/>
<circle cx="163.6" cy="127.6" r="1.63"/>
<circle cx="165.3" cy="124.9" r="1.63"/>
<circle cx="165.3" cy="130.3" r="1.63"/>
<circle cx="167" cy="127.6" r="1.63"/>
<circle cx="167" cy="122.3" r="1.63"/>
<circle cx="168.8" cy="124.9" r="1.63"/>
<circle cx="168.8" cy="130.3" r="1.63"/>
<circle cx="170.5" cy="127.6" r="1.63"/>
<circle cx="170.5" cy="122.3" r="1.63"/>
<circle cx="172.2" cy="130.3" r="1.63"/>
<circle cx="172.2" cy="124.9" r="1.63"/>
<circle cx="173.9" cy="127.6" r="1.63"/>
<circle cx="173.9" cy="122.3" r="1.63"/>
<circle cx="175.7" cy="124.9" r="1.63"/>
<circle cx="175.7" cy="130.3" r="1.63"/>
</g>
<!-- layer: 0 -->
<path d="M113.2 127.7l5.8 4-4-5.4zM113.2 127.7l5.8 4-1.8 1.4z" fill="#fff" stroke="#fff" stroke-width=".21"/>
<g fill="#000" stroke="#000" stroke-width=".21">
<path d="M15 10.1l.2 .2h266.5zM15 10.1h266.9l-.2 .2z"/>
<path d="M281.7 10.3v189.6l.2-189.8zM281.9 10.1v190l-.2-.2z"/>
<path d="M220.8 164.6v9.1h.5zM220.8 164.6h.5v9.1z"/>
<path d="M231 164.6v9.1h.5zM231 164.6h.5v9.1z"/>
<path d="M200.8 164.8h81.1v-.4zM200.8 164.4h81.1l-81.1 .4z"/>
<path d="M200.8 174h81.1v-.5zM200.8 173.5h81.1l-81.1 .5z"/>
<path d="M15.2 10.3l-.2 189.8 .2-.2zM15 10.1l.2 .2-.2 189.8z"/>
<path d="M15.2 199.9l266.7 .2-.2-.2zM15.2 199.9l266.7 .2h-266.9z"/>
<path d="M200.8 189.2h81.1v-.5zM200.8 188.7h81.1l-81.1 .5z"/>
<path d="M200.8 189.2h81.1v-.5zM200.8 188.7h81.1l-81.1 .5z"/>
<path d="M200.6 164.6v35.5h.5zM200.6 164.6h.5v35.5z"/>
<path d="M251.2 173.7v26.4h.5zM251.2 173.7h.5v26.4z"/>
</g>
<g font-size="3.5">
<text x="202.9" y="178.6">Bariera przeciwrumowiskowa VX</text>
<text x="203" y="183">Typ: VX060L - H2, Bariera 2</text>
<text x="202.9" y="187.8">Piwniczna</text>
</g>
<g font-size="3">
<text x="71.3" y="25.9">WIDOK Z PRZODU</text>
<text x="35.7" y="167.1">ELEMENTY:</text>
</g>
<g font-size="2.8">
<text x="204.6" y="167.9">Modyfikacje:</text>
<text x="223.4" y="167.6">M:%</text>
<text x="210.6" y="171.2">-</text>
<text x="252.4" y="177.4">Opracował</text>
<text x="265.3" y="177.4">22.11.16</text>
<text x="252.4" y="182.4">Sprawdził</text>
<text x="265.3" y="182.5">22.11.16</text>
<text x="252.6" y="187.2">Zatwierdził</text>
<text x="265.3" y="187.5">22.11.16</text>
<text x="121.1" y="197.8">są zastrzeżone.</text>
<text x="121.1" y="194.3">Dokument jest właśnością GEOBRUGG AG, wszelkie prawa do kopiowania</text>
</g>
<g font-size="2.6" fill="#f00">
<text x="58.5" y="37.2">250 kN</text>
<text x="104.2" y="37.2">250 kN</text>
<text x="270.4" y="85.8">250 kN</text>
<text x="18.9" y="121.8">250 kN</text>
<text x="92.8" y="145.8">250 kN</text>
<text x="233.8" y="145.3">250 kN</text>
<text x="35.8" y="182.4">KOTEW LINOWA, TYP 18.5 mm</text>
</g>
<g font-size="2.6" fill="#00bfff">
<text x="110.1" y="94.2">SIATKA</text>
<text x="112.7" y="91">LS</text>
<text x="138.6" y="94.2">SIATKA</text>
<text x="141.1" y="91">SS</text>
<text x="203.8" y="94.2">SIATKA</text>
<text x="206.2" y="91">PS</text>
<text x="110" y="97.3">ROCCO</text>
<text x="110.4" y="100.5">7/3/300</text>
<text x="138.4" y="97.3">ROCCO</text>
<text x="138.9" y="100.5">7/3/300</text>
<text x="203.6" y="97.3">ROCCO</text>
<text x="204.1" y="100.5">7/3/300</text>
<text x="35.8" y="178.7">SIATKA ROCCO 7/3/300</text>
<text x="35.8" y="186.5">LINA KOTWIĄCA ø20 mm</text>
</g>
<g font-size="2.6">
<text x="254.7" y="103.9" transform="rotate(-90 254.7 103.9)">2 m</text>
<text x="113.4" y="127.6" transform="rotate(53 113.4 127.6)">0.75 m</text>
<text x="58.2" y="134.9">Mikropal dł. 3.0 m</text>
<text x="59.6" y="138">np. typ GEWI 32</text>
<text x="98.1" y="155">1 m</text>
<text x="121.4" y="155">0.5 m</text>
<text x="106.2" y="161.6">1.5 m</text>
<text x="163.5" y="161.6">2 m</text>
<text x="218.7" y="161.6">1.5 m</text>
<text x="201.7" y="195.9">GEOBRUGG AG</text>
<text x="201.8" y="199">CH-8590 Romanshorn</text>
</g>
<text font-size="2.6" fill="#00f" x="35.8" y="171.6">LINA PODPIERAJĄCA ø20mm Z PIERŚCIENIEM HAMUJĄCYM</text>
<text font-size="2.6" fill="#00ff7f" x="35.8" y="175.4">LINA GRANICZNA ø20mm Z PIERŚCIENIEM HAMUJĄCYM</text>
</svg>
